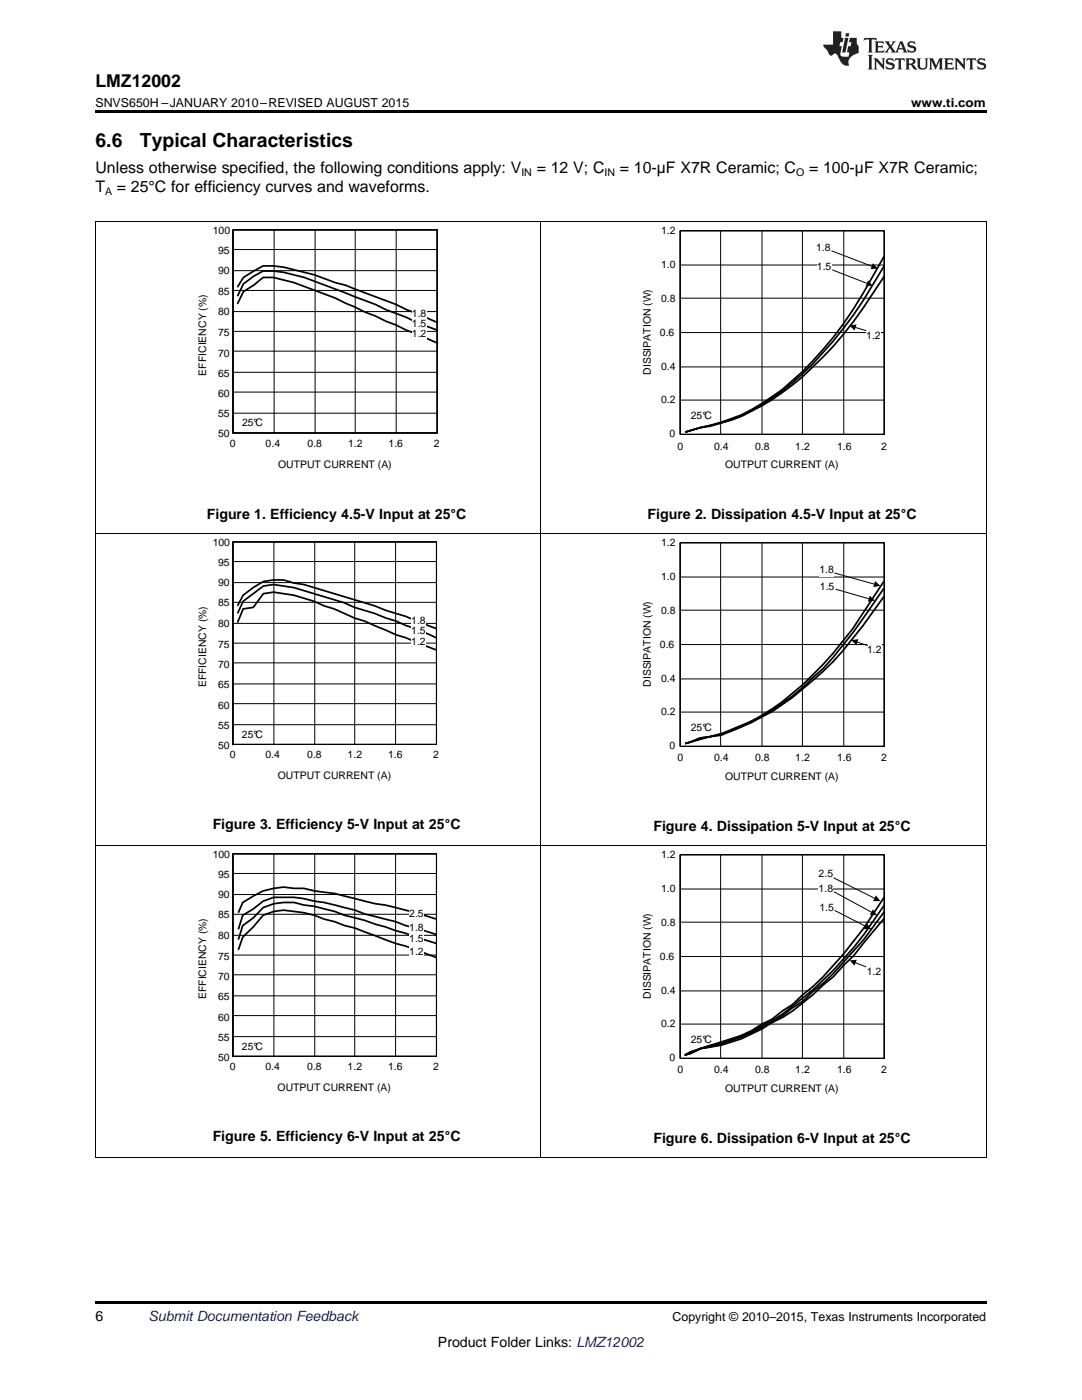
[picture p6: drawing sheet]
<svg xmlns="http://www.w3.org/2000/svg" width="216mm" height="279mm" viewBox="0 0 216 279" stroke-linecap="round" stroke-linejoin="round" font-family="sans-serif">
<path d="M19 259.7h177.8v.5h-177.8z" fill="#000"/>
<g fill="none" stroke="#000" stroke-width=".2">
<path d="M19.1 168.8v62.3M107.9 168.8v62.3M135.7 177.4h40.7M143.8 170.6v40.6M152 170.6v40.6M160.1 170.6v40.6M168.4 170.6v40.6M196.8 168.8v62.3M135.7 197.8h40.7M135.7 190.9h40.7M135.7 184h40.7M135.7 204.4h40.7"/>
<path d="M19 231.1h177.8"/>
</g>
<path d="M135.7 170.6h40.7v40.6h-40.7z" fill="none" stroke="#000" stroke-width=".21"/>
<path d="M137.8 206.2h4.7v2.5h-4.7z" fill-rule="evenodd" fill="#fff"/>
<path d="M135.7 170.6h40.7v40.6h-40.7z" fill="none" stroke="#000" stroke-width=".21"/>
<g fill="#fff">
<path d="M173 192.8h2.9v2.5h-2.9z" fill-rule="evenodd"/>
<path d="M163.5 179.9h2.9v2.5h-2.9z" fill-rule="evenodd"/>
<path d="M163.3 176h2.9v2.5h-2.9z" fill-rule="evenodd"/>
</g>
<path d="M166.4 178l7.6 4.1M166.6 181.7l6.2 3.2M170.6 192.1l2.2 .9" fill="none" stroke="#000" stroke-width=".2"/>
<path d="M169.5 191.7l1.5-.2-.5 1.2zM173 184.3l.8 1.1h-1.4zM174.2 181.5l.8 1.1h-1.4z" fill="#000"/>
<path d="M135.7 170.6h40.7v40.6h-40.7z" fill="none" stroke="#000" stroke-width=".21"/>
<path d="M176.4 179a86.3 86.3 0 0 1-14.2 17.9l-2 1.6-2.1 2-2 1.3-2.1 1.6-2 1-2 1.3-2.1 1-10.1 3.2-1.2 .7M176.4 183.3l-6.1 7.4-2 2-2 2.3-2.1 1.6a53.5 53.5 0 0 1-8.1 6.5l-2.1 1a30.2 30.2 0 0 1-14.2 5.2l-2 .9-1.2 .4M176.4 182l-4 5.5-2.1 2.3a47.6 47.6 0 0 1-8.1 8.1l-2 1.9-2.1 1.3a27 27 0 0 1-8.1 4.9l-2.1 1-6.1 1.9-2 .4-2 .9-1.2 .4M176.4 180.7a76.4 76.4 0 0 1-22.4 23l-2 1-2 1.3-2.1 .7-2 .9-2 .7-2.1 .3-2 .7-2 .9-1.2 .4" fill="none" stroke="#000" stroke-width=".35"/>
<path d="M163.3 173.2h2.9v2.5h-2.9z" fill-rule="evenodd" fill="#fff"/>
<path d="M46.4 170.4v40.5M166.4 175.2l8.2 4.1" fill="none" stroke="#000" stroke-width=".2"/>
<path d="M174.8 178.7l.9 1.1h-1.5z" fill="#000"/>
<path d="M48.3 207.6h4.6v2.5h-4.6z" fill-rule="evenodd" fill="#fff"/>
<g fill="none" stroke="#000" stroke-width=".2">
<path d="M46.5 178.5h40.6M46.5 174.3h40.6M46.5 170.4v40.4h40.6v-40.4h-40.7M54.7 170.4v40.4M62.8 170.4v40.4M70.8 170.4v40.4M78.9 170.4v40.4M46.5 198.7h40.6M46.5 194.5h40.6M46.5 190.6h40.6M46.5 186.7h40.6M46.5 182.5h40.6"/>
<path d="M46.5 206.9h40.6M46.5 202.7h40.6"/>
</g>
<path d="M46.5 170.4h40.6v40.4h-40.6z" fill="none" stroke="#000" stroke-width=".21"/>
<path d="M47.6 189.6l.8-2.6 2.2-2 1.9-2.3 2.1-.8 2-.3a23.3 23.3 0 0 1 8.1 1.8l6.2 1.8 8.1 3.1 1.9 .5 6.2 2.3M47.6 187.5l.8-2.8 2.2-1.5 1.9-2.1a11.2 11.2 0 0 1 8.1-.5 35.6 35.6 0 0 1 8.1 2.1l4.1 1 14.3 4.6M47.6 185.5l.8-2.8 2.2-1.3 1.9-1.5 2.1-.8h4.1l6 1 6.2 1.5 1.9 .8 6.2 1.5 1.9 .8 6.2 1.8M47.6 182.2l.8-2.1 2.2-1.3a11.7 11.7 0 0 1 8.1-1.5h1.9l2.1 .5a34.2 34.2 0 0 1 8.2 1.5l4 1.1 2 .2 2.1 .5 4 1.1 4.1 1.2" fill="none" stroke="#000" stroke-width=".35"/>
<g fill="#fff">
<path d="M81.7 183.9h2.9v2.5h-2.9z" fill-rule="evenodd"/>
<path d="M81.7 188.7h2.9v2.5h-2.9z" fill-rule="evenodd"/>
<path d="M81.7 186.2h2.9v2.5h-2.9z" fill-rule="evenodd"/>
<path d="M81.7 181.1h2.9v2.5h-2.9z" fill-rule="evenodd"/>
</g>
<g fill="none" stroke="#000" stroke-width=".2">
<path d="M19.1 106.6v62.2M107.9 106.6v62.2M135.7 115.2h40.7M143.8 108.3v40.7M152 108.3v40.7M160.1 108.3v40.7M168.4 108.3v40.7M196.8 106.6v62.2M135.7 135.5h40.7M135.7 128.6h40.7M135.7 121.8h40.7M135.7 142.1h40.7"/>
<path d="M19 168.8h177.8"/>
</g>
<path d="M135.7 108.3h40.7v40.7h-40.7z" fill="none" stroke="#000" stroke-width=".21"/>
<path d="M137.8 144h4.7v2.5h-4.7z" fill-rule="evenodd" fill="#fff"/>
<path d="M135.7 108.3h40.7v40.6h-40.7z" fill="none" stroke="#000" stroke-width=".21"/>
<g fill="#fff">
<path d="M173 128.5h2.9v2.5h-2.9z" fill-rule="evenodd"/>
<path d="M163.6 116h2.9v2.5h-2.9z" fill-rule="evenodd"/>
<path d="M163.5 112.6h2.9v2.5h-2.9z" fill-rule="evenodd"/>
</g>
<path d="M46.4 108.2v40.5M166.6 114.4l8 2.2M166.8 117.6l6.7 1.9M170.9 128.1l2.2 .7" fill="none" stroke="#000" stroke-width=".2"/>
<path d="M173.5 118.9l1.1 1-1.4 .2zM174.6 116l1.1 .9-1.4 .3zM169.9 127.8l1.4-.2-.4 1.2z" fill="#000"/>
<path d="M135.7 108.3h40.7v40.6h-40.7z" fill="none" stroke="#000" stroke-width=".21"/>
<path d="M176.3 119.1a130.6 130.6 0 0 1-10.1 13l-2 1.9a88.5 88.5 0 0 1-10.2 8l-4.1 2.2-6 2.5-4.2 .6-3 1.1M176.3 117.4a119.9 119.9 0 0 1-12.1 16.1l-2.2 1.9a44.9 44.9 0 0 1-10.2 7.7l-1.9 .9a22.7 22.7 0 0 1-8.2 3l-5 1.4M176.3 116.1l-4.1 6.3a68.7 68.7 0 0 1-18.2 19.1 32.4 32.4 0 0 1-8.1 4.1l-2 .9-2.2 .5-2 .3-3 1.1" fill="none" stroke="#000" stroke-width=".35"/>
<path d="M48.3 145.4h4.6v2.5h-4.6z" fill-rule="evenodd" fill="#fff"/>
<g fill="none" stroke="#000" stroke-width=".2">
<path d="M46.5 116.3h40.6M46.5 112.1h40.6M46.5 108.1v40.5h40.6v-40.5l-40.7 .1M54.7 108.1v40.5M62.8 108.1v40.5M70.8 108.1v40.5M78.9 108.1v40.5M46.5 136.5h40.6M46.5 132.3h40.6M46.5 128.4h40.6M46.5 124.4h40.6M46.5 120.2h40.6"/>
<path d="M46.5 144.6h40.6M46.5 140.4h40.6"/>
</g>
<path d="M46.5 108.1h40.6v40.5h-40.6z" fill="none" stroke="#000" stroke-width=".21"/>
<path d="M47.4 124.3l1.1-2.8 2-.3 2.1-2.7 2-.3a27.8 27.8 0 0 1 10.1 2.7l2 .6 4 1.8 2 .7 6.3 2.7 2 .6 6.1 2.4M47.4 122.4l1.1-2.4 4.1-3 2-.3a28.9 28.9 0 0 1 8 1.8l6.1 1.8 2 .9 4.1 1.2 2.2 .9 2 .7 2 .9 2.1 .6 4 1.8M47.4 120.9l1.1-2.1 2-1.5 2.1-1.3 2-.3h2l2 .7 2 .3 14.2 4.2 2.2 .9 4 1.2 6.1 2.5" fill="none" stroke="#000" stroke-width=".35"/>
<g fill="#fff">
<path d="M82.1 122.7h2.8v2.5h-2.8z" fill-rule="evenodd"/>
<path d="M82.1 126.8h2.8v2.5h-2.8z" fill-rule="evenodd"/>
<path d="M82.1 124.6h2.8v2.5h-2.8z" fill-rule="evenodd"/>
</g>
<path d="M19.1 44.3v62.3M46.4 45.9v40.6M107.9 44.3v62.3M196.8 44.3v62.3M19 106.5h177.8" fill="none" stroke="#000" stroke-width=".2"/>
<path d="M48.3 83.2h4.6v2.5h-4.6z" fill-rule="evenodd" fill="#fff"/>
<g fill="none" stroke="#000" stroke-width=".2">
<path d="M46.5 45.9h40.7M46.5 58h40.7M46.5 54h40.7M46.5 49.8h40.7M46.5 45.9h40.7v40.5h-40.7zM54.7 45.9v40.5M62.9 45.9v40.5M70.9 45.9v40.5M79.1 45.9v40.5M46.5 78.2h40.7M46.5 74.3h40.7M46.5 70.1h40.7"/>
<path d="M46.5 66.1h40.7M46.5 62.2h40.7M46.5 82.5h40.7"/>
</g>
<path d="M46.5 45.9h40.7v40.5h-40.7z" fill="none" stroke="#000" stroke-width=".21"/>
<path d="M47.5 59l1.1-2.3 2-1.6 1.9-1h2.1a39.4 39.4 0 0 1 10.2 2.8l10.1 3.9 2.1 1 4.1 1.5 2 1.1 4.1 1.5M47.5 57.2l1.1-1.8 3.9-2.3a22.8 22.8 0 0 1 8.2 1.2l2.1 .6 4.1 1.5 2 .5 10.1 3.9 2.1 1 6.1 2.6M47.5 60.5l1.1-2.3 2-1.3 1.9-1.5h2.1a38.2 38.2 0 0 1 8.2 2.5l4.1 1.6 6 2.8 2 .8 6.2 2.8 6.1 2.6" fill="none" stroke="#000" stroke-width=".35"/>
<g fill="#fff">
<path d="M82.2 61.3h2.9v2.5h-2.9z" fill-rule="evenodd"/>
<path d="M82.2 65.4h2.9v2.5h-2.9z" fill-rule="evenodd"/>
<path d="M82.2 63.3h2.9v2.5h-2.9z" fill-rule="evenodd"/>
</g>
<path d="M135.7 59.5h40.7M135.7 52.9h40.7M143.8 46v40.7M152 46v40.7M160.1 46v40.7M168.4 46v40.7M135.7 79.8h40.7M135.7 73.2h40.7M135.7 66.4h40.7" fill="none" stroke="#000" stroke-width=".2"/>
<path d="M135.7 46h40.7v40.7h-40.7z" fill="none" stroke="#000" stroke-width=".21"/>
<path d="M137.8 81.8h4.7v2.5h-4.7z" fill-rule="evenodd" fill="#fff"/>
<path d="M135.7 46.1h40.7v40.6h-40.7z" fill="none" stroke="#000" stroke-width=".21"/>
<g fill="#fff">
<path d="M172.8 65.8h2.9v2.5h-2.9z" fill-rule="evenodd"/>
<path d="M163 52h2.9v2.5h-2.9z" fill-rule="evenodd"/>
<path d="M162.8 48.2h2.9v2.5h-2.9z" fill-rule="evenodd"/>
</g>
<path d="M19 44.3h177.8M166 50.1l8.1 3.1M166.1 53.9l7 2.7M170.6 65.3l2.2 .7" fill="none" stroke="#000" stroke-width=".2"/>
<path d="M173.2 55.9l1 1.1-1.5 .1zM174.2 52.5l.9 1.1-1.4 .1zM169.5 65l1.4-.3-.4 1.3z" fill="#000"/>
<path d="M135.7 46.1h40.7v40.6h-40.7z" fill="none" stroke="#000" stroke-width=".21"/>
<path d="M176.4 55.1a88.3 88.3 0 0 1-12.3 16.3 53.5 53.5 0 0 1-16.2 11.7l-2 .8-4.1 1.1-2.1 .3-3 .9M176.4 53a80.9 80.9 0 0 1-20.3 25 37.8 37.8 0 0 1-14.3 6.9l-5.1 1.3M176.4 51.1a95.8 95.8 0 0 1-12.3 18.8 52.1 52.1 0 0 1-10.2 9.3 33.2 33.2 0 0 1-14.2 6.1l-3 .9" fill="none" stroke="#000" stroke-width=".35"/>
<path d="M19 22h177.8v.5h-177.8z" fill="#000"/>
<g fill="#231f20">
<path d="M172.5 7.6l-.1 .5 .4-.2h.6v.1v2.1l-.2 .4h.9l-.2-.4v-2.1l.1-.1h.5l.5 .2-.2-.5zM174.5 8.3l.2 .3v1.5l-.2 .4h1.8l.2-.6a1.04 1.04 0 0 1-1.3 .2v-.7h.6l.3 .2v-.6l-.3 .2h-.6v-.6l.8-.1 .4 .3-.2-.5zM176.5 8.3l.9 1.1-.9 1.1h.8l-.2-.2 .4-.7 .5 .7-.2 .2h1.5l-.2-.2 .2-.4h.9l.1 .4-.2 .2h1l-.3-.3-.7-1.9h-.5l-.9 2-.8-1 .9-1h-.8l.1 .3-.4 .5-.3-.6 .1-.2zM179.7 8.6l.4 1h-.7zM181.3 8.4a.63 .63 0 0 0-.2 .7 .63 .63 0 0 0 .6 .4l.6 .2 .1 .2a.75 .75 0 0 1-.7 .4 .75 .75 0 0 1-.6-.5l.1 .7 .1-.1a1.11 1.11 0 0 0 1.5-.6 1.13 1.13 0 0 0-1.2-.8l-.1-.4a1.04 1.04 0 0 1 1.2 .2l-.2-.5-.2 .1-.4-.2zM173.2 10.9l.2 .4v2.2l-.2 .4h1l-.3-.4v-2.2l.3-.4zM174.3 11.6l.3 .4v1.5l-.3 .4h.8l-.2-.4v-1.3l1.5 1.7v-1.9l.2-.4h-.7l.2 .4v.9l-1.1-1.3zM177 11.8a.62 .62 0 0 0-.2 .7 .62 .62 0 0 0 .6 .4l.6 .1 .1 .3a.76 .76 0 0 1-.7 .3 .76 .76 0 0 1-.7-.4l.2 .7 .1-.1a1.11 1.11 0 0 0 1.5-.6 1.13 1.13 0 0 0-1.2-.8l-.1-.4a1.04 1.04 0 0 1 1.2 .2l-.2-.6-.2 .1-.5-.1zM178.7 11.6l-.2 .6a.61 .61 0 0 1 .8-.3v1.6l-.2 .4h.9l-.2-.4v-1.6a.63 .63 0 0 1 .7 .3l-.1-.6zM180.6 11.6l.3 .4v1.5l-.3 .4h1l-.2-.2-.1-.8 .6 .2a.76 .76 0 0 0 1.2 .7l-1-1a.58 .58 0 0 0 .6-.5 .58 .58 0 0 0-.5-.6zM181.4 11.9h.1a.45 .45 0 0 1 .5 .1 .45 .45 0 0 1 .1 .5l-.8 .2zM182.9 11.6l.2 .2a2.17 2.17 0 0 0 .3 1.9 .99 .99 0 0 0 1.6-.6v-1.1l.2-.4h-.7l.2 .2a1.92 1.92 0 0 1-.2 1.8 .6 .6 0 0 1-.9-.5v-1.1l.2-.4zM185.4 11.6l.2 .4v1.5l-.2 .4h.7l-.2-.4v-1.4l.8 1.8 .8-1.8v1.4l-.2 .4h.9l-.2-.4v-1.5l.2-.4h-.8l-.6 1.5-.6-1.5zM188.4 11.6l.2 .4v1.5l-.2 .4h1.8l.1-.6a1.04 1.04 0 0 1-1.2 .1v-.6h.5l.4 .2v-.6l-.4 .2h-.5v-.7h.8l.3 .3-.1-.6zM190.5 11.6l.2 .4v1.5l-.2 .4h.7l-.2-.4v-1.3l1.5 1.7v-1.9l.2-.4h-.7l.2 .4v.9l-1.1-1.3zM192.9 11.6l-.1 .6a.61 .61 0 0 1 .7-.3l.1 1.6-.3 .4h1l-.3-.4 .1-1.6a.63 .63 0 0 1 .7 .3l-.1-.6zM195.2 11.8a.62 .62 0 0 0-.2 .7 .62 .62 0 0 0 .6 .4l.6 .1 .1 .3a.76 .76 0 0 1-.7 .3 .76 .76 0 0 1-.6-.4l.1 .7 .1-.1a1.11 1.11 0 0 0 1.6-.6 1.13 1.13 0 0 0-1.3-.8l-.1-.4a1.04 1.04 0 0 1 1.2 .2l-.1-.6-.2 .1-.5-.1z"/>
<path d="M166.2 6.3v2.6h-1.9v.4l.8 .9a.91 .91 0 0 0 1 .8 .56 .56 0 0 1 .5-.3 .56 .56 0 0 1 .5 .3l.4 .8a1.53 1.53 0 0 0 1.9 1.2 1.54 1.54 0 0 1 1-2.1l.9-.3v-1.4a1.52 1.52 0 0 1-.4-1.6h-1.3l-.2 .8h.5l-.2 .8h-.5l-.1 1v.2l.4 .1-.2 .8a1.93 1.93 0 0 1-1.6-.3l.3-1.8h-.5l.2-.8h.4l.2-.8h-.4v-1.3zM168.6 7.6l-.6 2.9h.7l.6-2.9zM168.8 6.6l-.1 .7h.6l.2-.7z"/>
</g>
<g font-size="3.9">
<text x="19" y="29.3">6.6</text>
<text x="27.9" y="29.3">Typical Characteristics</text>
</g>
<text font-size="3.5" x="19" y="17.3">LMZ12002</text>
<g font-size="3.2">
<text x="19" y="34.4">Unless otherwise specified, the following conditions apply: V</text>
<text x="107.1" y="34.4">= 12 V; C</text>
<text x="123.7" y="34.4">= 10-µF X7R Ceramic; C</text>
<text x="161.4" y="34.4">= 100-µF X7R Ceramic;</text>
<text x="19" y="38.3">T</text>
<text x="23.3" y="38.3">= 25°C for efficiency curves and waveforms.</text>
</g>
<g font-size="2.8">
<text x="41.3" y="103.5">Figure 1. Efficiency 4.5-V Input at 25°C</text>
<text x="129.2" y="103.5">Figure 2. Dissipation 4.5-V Input at 25°C</text>
<text x="42.4" y="165.5">Figure 3. Efficiency 5-V Input at 25°C</text>
<text x="130.4" y="165.8">Figure 4. Dissipation 5-V Input at 25°C</text>
<text x="42.4" y="227.8">Figure 5. Efficiency 6-V Input at 25°C</text>
<text x="130.4" y="228.1">Figure 6. Dissipation 6-V Input at 25°C</text>
<text x="19" y="263.6">6</text>
<text x="87.4" y="268.9">Product Folder Links: LMZ12002</text>
</g>
<text font-size="2.8" fill="#0000c8" x="29.6" y="263.6">Submit Documentation Feedback</text>
<g font-size="2.5">
<text x="19" y="21.4">SNVS650H –JANUARY 2010–REVISED AUGUST 2015</text>
<text x="181.8" y="21.4">www.ti.com</text>
<text x="134.2" y="263.6">Copyright © 2010–2015, Texas Instruments Incorporated</text>
</g>
<g font-size="2.1">
<text x="104" y="35.1">IN</text>
<text x="120.6" y="35.1">IN</text>
<text x="158.9" y="35.1">O</text>
<text x="21" y="38.9">A</text>
<text x="42.5" y="46.7">100</text>
<text x="131.9" y="46.7">1.2</text>
<text x="43.5" y="50.7">95</text>
<text x="131.9" y="53.6">1.0</text>
<text x="162.8" y="50.1">1.8</text>
<text x="163" y="53.9">1.5</text>
<text x="43.5" y="58.8">85</text>
<text x="43.5" y="54.8">90</text>
<text x="43.5" y="62.8">80</text>
<text x="82.2" y="63.2">1.8</text>
<text x="82.2" y="65.2">1.5</text>
<text x="131.9" y="60.2">0.8</text>
<text x="43.5" y="71.2">70</text>
<text x="43.5" y="67.1">75</text>
<text x="82.2" y="67.3">1.2</text>
<text x="131.7" y="67">0.6</text>
<text x="172.8" y="67.6">1.2</text>
<text x="41.1" y="75" transform="rotate(-90 41.1 75)">EFFICIENCY (%)</text>
<text x="43.5" y="75.2">65</text>
<text x="129.8" y="74.8" transform="rotate(-90 129.8 74.8)">DISSIPATION (W)</text>
<text x="131.9" y="73.9">0.4</text>
<text x="43.5" y="83.3">55</text>
<text x="43.5" y="79.2">60</text>
<text x="131.9" y="80.5">0.2</text>
<text x="137.8" y="83.7">25°C</text>
<text x="43.5" y="87.3">50</text>
<text x="45.9" y="89.2">0</text>
<text x="48.3" y="85.1">25°C</text>
<text x="53" y="89.2">0.4</text>
<text x="61.4" y="89.2">0.8</text>
<text x="69.5" y="89.2">1.2</text>
<text x="77.5" y="89.2">1.6</text>
<text x="86.6" y="89.2">2</text>
<text x="133.6" y="87.2">0</text>
<text x="135.2" y="89.8">0</text>
<text x="142.5" y="89.9">0.4</text>
<text x="150.7" y="89.9">0.8</text>
<text x="158.7" y="89.8">1.2</text>
<text x="167.1" y="89.9">1.6</text>
<text x="175.8" y="89.8">2</text>
<text x="55.5" y="93.5">OUTPUT CURRENT (A)</text>
<text x="144.7" y="93.5">OUTPUT CURRENT (A)</text>
<text x="42.4" y="109">100</text>
<text x="43.5" y="113">95</text>
<text x="131.9" y="109">1.2</text>
<text x="43.5" y="117">90</text>
<text x="131.9" y="115.8">1.0</text>
<text x="163.5" y="114.5">1.8</text>
<text x="163.6" y="117.8">1.5</text>
<text x="43.5" y="125.1">80</text>
<text x="43.5" y="121">85</text>
<text x="82.1" y="124.6">1.8</text>
<text x="131.9" y="122.4">0.8</text>
<text x="43.5" y="129.4">75</text>
<text x="82.1" y="128.6">1.2</text>
<text x="82.1" y="126.5">1.5</text>
<text x="131.7" y="129.3">0.6</text>
<text x="173" y="130.4">1.2</text>
<text x="41.1" y="137.1" transform="rotate(-90 41.1 137.1)">EFFICIENCY (%)</text>
<text x="43.5" y="137.4">65</text>
<text x="43.5" y="133.4">70</text>
<text x="129.8" y="137.1" transform="rotate(-90 129.8 137.1)">DISSIPATION (W)</text>
<text x="131.9" y="136.2">0.4</text>
<text x="43.5" y="141.4">60</text>
<text x="131.9" y="142.8">0.2</text>
<text x="43.5" y="149.5">50</text>
<text x="43.5" y="145.4">55</text>
<text x="48.3" y="147.2">25°C</text>
<text x="133.6" y="149.4">0</text>
<text x="137.8" y="145.9">25°C</text>
<text x="45.8" y="151.3">0</text>
<text x="53" y="151.3">0.4</text>
<text x="55.4" y="155.4">OUTPUT CURRENT (A)</text>
<text x="61.3" y="151.3">0.8</text>
<text x="69.4" y="151.3">1.2</text>
<text x="77.4" y="151.3">1.6</text>
<text x="86.4" y="151.3">2</text>
<text x="135.2" y="151.9">0</text>
<text x="142.5" y="151.9">0.4</text>
<text x="144.7" y="155.7">OUTPUT CURRENT (A)</text>
<text x="150.7" y="151.9">0.8</text>
<text x="158.7" y="151.9">1.2</text>
<text x="167.1" y="151.9">1.6</text>
<text x="175.8" y="151.9">2</text>
<text x="42.4" y="171.2">100</text>
<text x="131.9" y="171.2">1.2</text>
<text x="43.5" y="179.3">90</text>
<text x="43.5" y="175.2">95</text>
<text x="131.9" y="178.1">1.0</text>
<text x="163.3" y="177.9">1.8</text>
<text x="163.3" y="175.1">2.5</text>
<text x="43.5" y="183.3">85</text>
<text x="81.7" y="185.7">1.8</text>
<text x="81.7" y="183">2.5</text>
<text x="131.9" y="184.7">0.8</text>
<text x="163.5" y="181.8">1.5</text>
<text x="43.5" y="191.6">75</text>
<text x="43.5" y="187.3">80</text>
<text x="81.7" y="190.6">1.2</text>
<text x="81.7" y="188.1">1.5</text>
<text x="131.7" y="191.6">0.6</text>
<text x="43.5" y="195.6">70</text>
<text x="173" y="194.7">1.2</text>
<text x="41.1" y="199.4" transform="rotate(-90 41.1 199.4)">EFFICIENCY (%)</text>
<text x="43.5" y="203.7">60</text>
<text x="43.5" y="199.6">65</text>
<text x="129.8" y="199.3" transform="rotate(-90 129.8 199.3)">DISSIPATION (W)</text>
<text x="131.9" y="198.4">0.4</text>
<text x="43.5" y="207.7">55</text>
<text x="48.3" y="209.5">25°C</text>
<text x="131.9" y="205.1">0.2</text>
<text x="137.8" y="208.1">25°C</text>
<text x="43.5" y="211.7">50</text>
<text x="45.8" y="213.6">0</text>
<text x="53" y="213.6">0.4</text>
<text x="61.3" y="213.6">0.8</text>
<text x="69.4" y="213.6">1.2</text>
<text x="77.4" y="213.6">1.6</text>
<text x="86.4" y="213.6">2</text>
<text x="133.6" y="211.7">0</text>
<text x="135.2" y="214.2">0</text>
<text x="142.5" y="214.2">0.4</text>
<text x="150.7" y="214.2">0.8</text>
<text x="158.7" y="214.2">1.2</text>
<text x="167.1" y="214.2">1.6</text>
<text x="175.8" y="214.2">2</text>
<text x="55.4" y="217.7">OUTPUT CURRENT (A)</text>
<text x="144.7" y="218">OUTPUT CURRENT (A)</text>
</g>
</svg>
